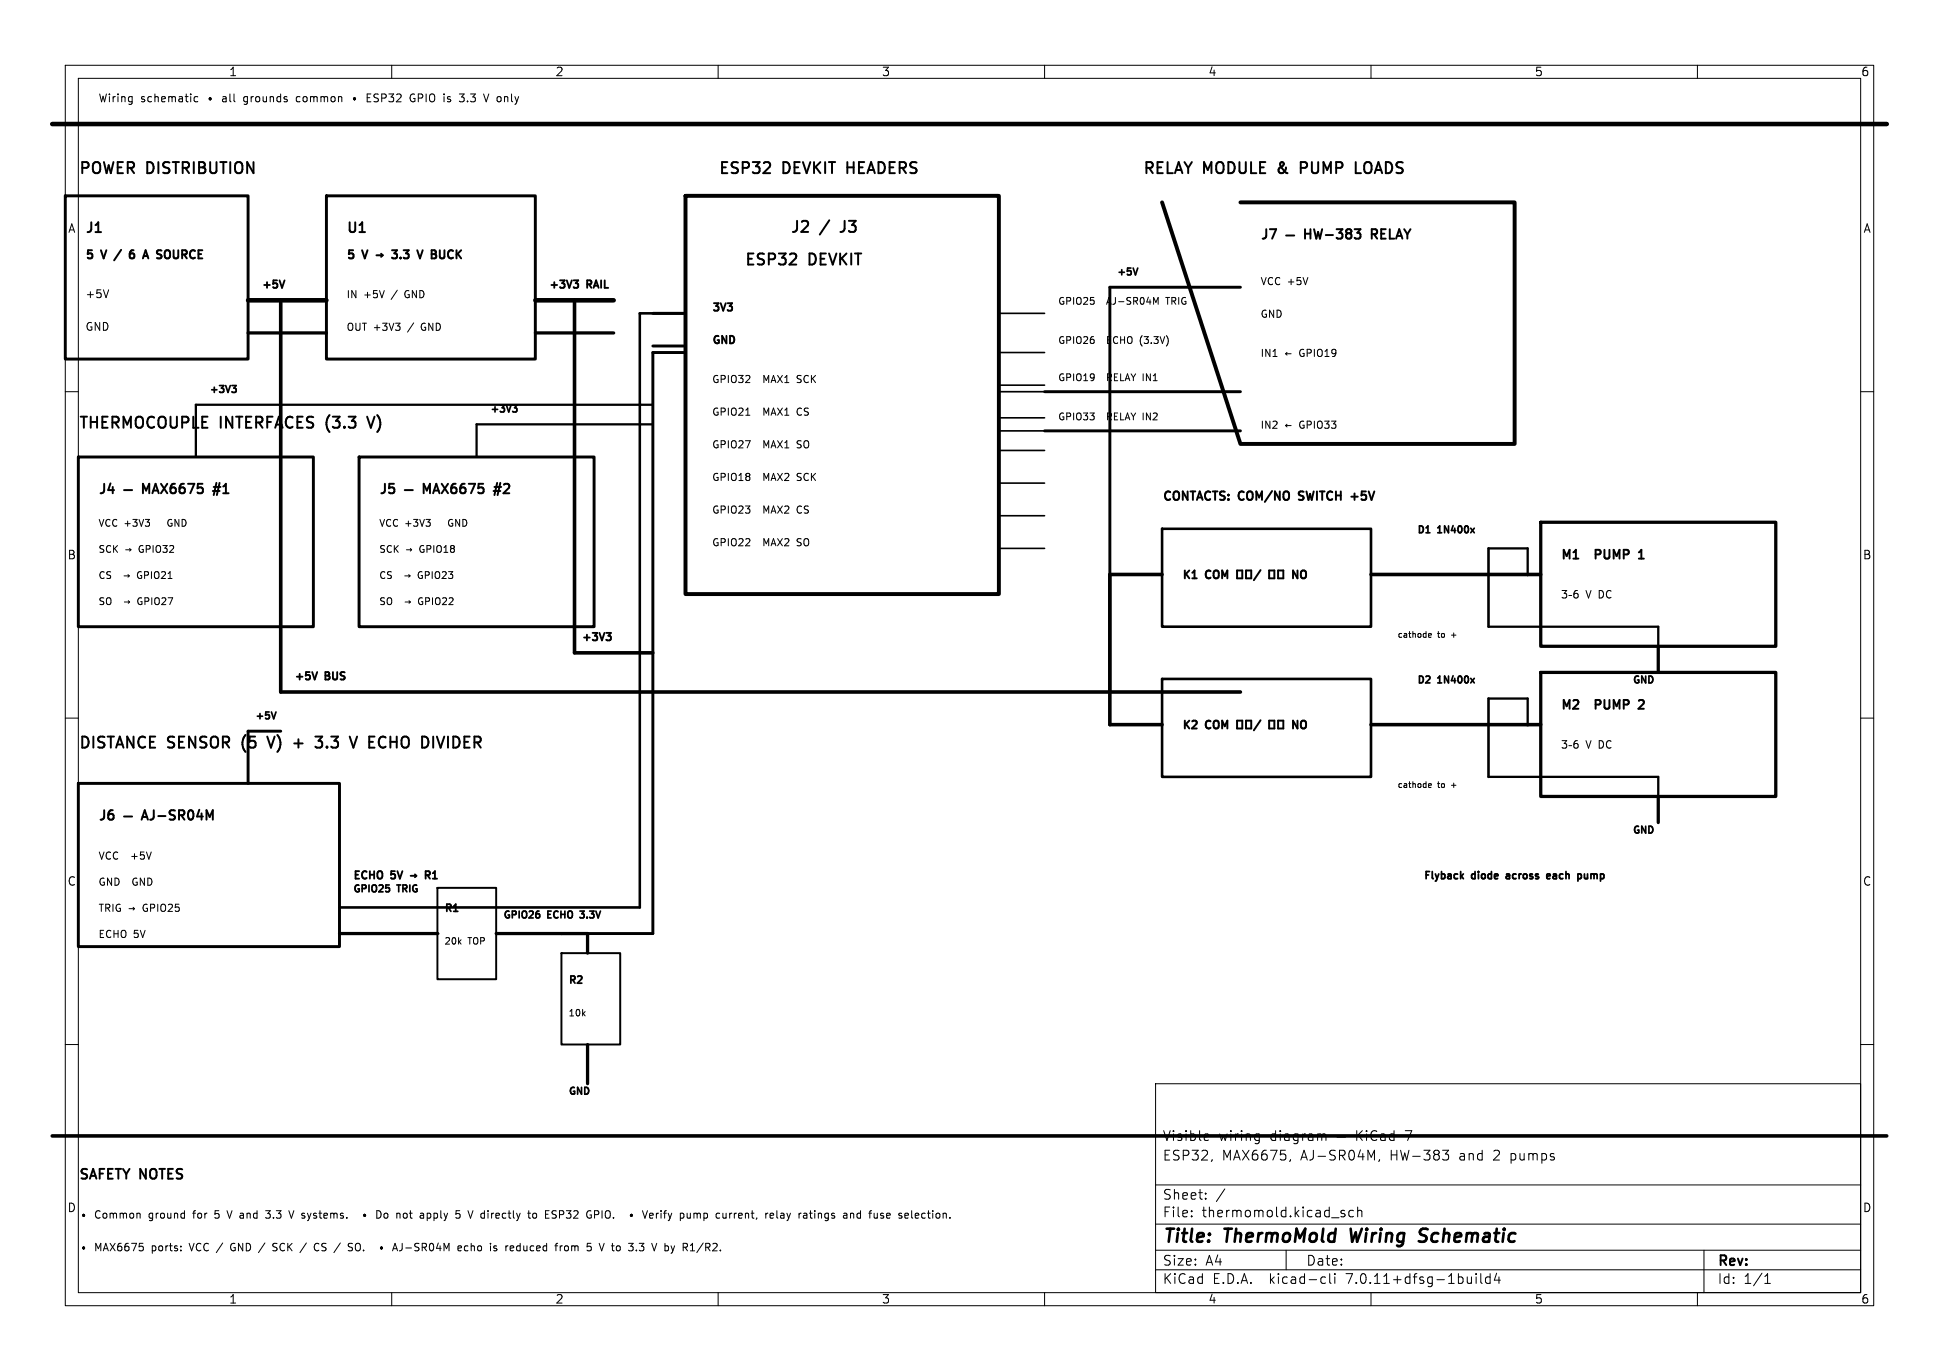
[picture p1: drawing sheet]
<svg xmlns="http://www.w3.org/2000/svg" width="297mm" height="210mm" viewBox="0 0 297 210" stroke-linecap="round" stroke-linejoin="round" font-family="sans-serif">
<g fill="none" stroke="#000" stroke-width=".15">
<path d="M10 10h277v190h-277zM12 12h273v186h-273zM20.1 14.8l.1 .1M20.2 14.8v1.1M20.2 15.5l-.1 .1M30.3 14.9l-.3-.1-.3 .2 .1 .5h.5M37.4 14.9v.6M45.8 14.8l-.3 .1-.1 .1v.5l.4 .1M54.2 15v.3M54.2 15.2l.1 .1h-.1M54.2 15h.1l-.1 .1M60 10v2"/>
<path d="M63 14.5h.5M63.3 15.1h.3v.4l-.3 .1-.3-.1M68.9 15.2l.1 .2-.1 .2M68.9 14.8l.1 .1M71.6 15.5v.1M110 10v2M160 10v2M210 10v2M260 10v2M10 60h2M16.6 44.4l-.4 1.2M177.1 46.3l.3-.7v1"/>
<path d="M178.6 45.6h.6M285 60h2M26.1 79.6a.57 .57 0 0 0-.4 .5 .57 .57 0 0 0 .4 .5M69.1 79.6a.57 .57 0 0 0-.4 .5 .57 .57 0 0 0 .4 .5M114.2 63.6h.7M218.8 97.2l.1-.2 .3 .2-.4 .1M218.8 97.5l.1 .1h.3M239.3 90.5h.7l-.4 .4 .3 .1v.5l-.1 .1-.5-.1M240.3 91.2h.4M241.6 90.5h-.3a.77 .77 0 0 0 0 1.1l.4-.1v-.4l-.2-.2h-.2l-.2 .2M245 90.5a.58 .58 0 0 1 .6 .5 .58 .58 0 0 1-.6 .6zM246.8 90.6a.54 .54 0 0 0-.8 .3 .54 .54 0 0 0 .5 .7l.3-.1"/>
<path d="M10 110h2M239.3 113.5h.7l-.4 .4 .3 .1v.5l-.1 .1-.5-.1M240.3 114.2h.4M241.6 113.5h-.3a.77 .77 0 0 0 0 1.1l.4-.1v-.4l-.2-.2h-.3l-.1 .2M245 113.5a.58 .58 0 0 1 .6 .5 .58 .58 0 0 1-.6 .6zM246.8 113.6a.54 .54 0 0 0-.8 .3 .54 .54 0 0 0 .5 .7l.3-.1M285 110h2M218.8 120.5l.1 .1h.3M218.8 120.2l.1-.2 .3 .2-.4 .1M10 160h2M285 160h2M177 166h108v32h-108z"/>
<path d="M184.7 173.7l.4 .1 .1 .3-.7 .1M185.1 174.6l-.4 .1M185.7 177.6l-.1 .2M192.5 173.7l.4 .1M192.9 174.6l-.4 .1M192.9 173.7v1.2l-.3 .3M197.7 177.6l-.2 .3M202.7 173.7l.3 .1 .1 .1v.8M204.8 174.2h1.3M207.8 173.2v1.5M208 173.8l.7 .9M208.7 173.2l-.9 .9"/>
<path d="M209.3 173.2v.1M209.3 173.7v1M210.9 173.3a.6 .6 0 0 0-.8 0 .6 .6 0 0 0-.1 .8 .56 .56 0 0 0 .2 .5 .56 .56 0 0 0 .7 0M211.3 177.6l-.1 .3M211.5 173.8h.6l.1 .9M212.2 174.1h-.5a.29 .29 0 0 0-.2 .3 .29 .29 0 0 0 .2 .3l.5-.1M213.5 173.8l-.4-.1-.3 .3v.4l.2 .2h.5M213.5 173.2v1.5M221 176.2h.9l-.5 .6a.41 .41 0 0 1 .5 .3v.3l-.2 .2-.5 .1M32.9 186.5l.2 .1M33.5 185.5h-.5l-.1 .5 .2-.1M34.8 185.5l.4 1.1 .3-1.1"/>
<path d="M35.7 190.5a.62 .62 0 0 0-.4 .5 .62 .62 0 0 0 .4 .6M40.7 185.5h.7l-.4 .4 .3 .1 .1 .4-.2 .2h-.3M42.4 190.5h-.4l-.2 .1v.3l.5 .2 .1 .3-.2 .2-.4-.1M45 185.5l-.4 1.1M46.9 190.4l-1 1.5M48.5 190.5l.3 .1M48.8 191.5l-.3 .1M49.3 191.5l.1 .1M49.4 190.5l-.1 .2 .1 .2M55.1 190.6a.39 .39 0 0 0-.4-.1 .39 .39 0 0 0-.3 .3v.4a.39 .39 0 0 0 .3 .4 .39 .39 0 0 0 .4-.2M55.7 186.1v.2M55.7 186.2l.2 .1"/>
<path d="M55.7 186.3h.2M55.8 186.1v.2M55.9 186v.3M55.9 186l-.2 .1M55.9 186l.1 .1M55.9 186.1v.2M56 186.1v.2M56 186.2l-.1 .1M56 186.3h-.1M60 198v2M62.7 185.8h.4M62.9 185.5v1"/>
<path d="M66.5 186.5l.3 .1M66.5 185.8v1.2M66.8 185.8l-.3 .1M71.2 191.5h.5M71.2 190.9h.5M71.7 185.5l.4 1.1 .3-1.1M72.2 190.9l.1-.1 .3 .1 .1 .7M72.2 190.5v1.1M77.5 190.8v.8M77.8 190.8l-.3 .3M80.2 190.8v.6l.4 .2M83.6 186h.3"/>
<path d="M84.1 185.5h-.5v1.1h.5M86.7 185.5h.8l-.4 .4h.1M86.7 186.5l.5 .1M87.6 190.9l.3-.1 .2 .2M87.6 190.8v.8M88.1 191v.6M88.4 190.8l-.3 .2M92.5 190.5l-.3 1.1M92.9 185.5a.38 .38 0 0 1 .4 0 .38 .38 0 0 1 .2 .3v.4a.38 .38 0 0 1-.2 .4 .38 .38 0 0 1-.4-.1M99.2 185.5l-.4 1.1M99.5 186.2l.5-.1v-.2l-.3-.1-.2 .2 .1 .5h.4M99.8 190.5l.4 1.1 .4-1.1"/>
<path d="M107.9 185.8h.3l.2 .3-.1 .4-.4 .1M109.6 190.5l-.4 .1M109.8 190.9l-.7 .7h.7M110 198v2M114.2 185.8v.8M114.6 185.9l-.3-.1-.1 .1M121.1 185.8l-.3 .8M122.4 185.8v.8M122.4 185.9v.2M126.8 185.8l.1 .1M126.9 185.8l-.1 1.1M126.9 186.5l-.1 .1"/>
<path d="M127.4 186.5h.4M127.8 185.9l-.3-.1-.1 .2v.2l.4 .1M133.1 185.8h.4M133.4 185.5h.1M133.9 185.8v.7l.3 .1 .2-.1M134.4 185.8v.8M139 185.8h-.2l-.2 .2 .1 .5 .3 .1M139.1 186.1l-.5 .1M143.7 185.8l-.2 .1-.1 .2v.4l.3 .1M160 198v2M177 194.5h108M177 191.5h108"/>
<path d="M177 187.5h108M177 181.5h108M182.5 186.3v.1M182.5 185.5v.1M184.7 183.6v.1M184.7 182.8v.1M187.6 182.1l-1.3 2M197 191.5v3M202.6 195.6l.4 .1M203 196.5l-.4 .1M203.7 195.1v1.3l.2 .2M204.5 195.1v.1"/>
<path d="M204.5 195.6v1M205.5 185.8l.3 .1 .2 .2v.2l-.5 .1M205.5 185.5h.5M207.3 185.5l-.4-.1-.3 .3v.4l.1 .2h.6M208 185.5a.37 .37 0 0 1 .6 .1v.8M208 184.9v1.5M210 198v2M226.1 195.1v.1M226.1 195.6v1M226.8 195.1v1.3l.2 .2M228.2 195.7l-.4-.1-.3 .3v.4l.2 .2h.5M228.2 195.1v1.5"/>
<path d="M229.2 195l-.3 1.1h.9M229.6 195.6v1M260 198v2M261 191.5v6.5M270.3 196.6h.9M270.3 195.5l.4-.4v1.5"/>
</g>
<path d="M105 48h-7v91h-46M178 81h32v15h-32zM228 84v12M178 104h32v15h-32zM228 107v12M206.9 188.2l.2 2 .6-1.4M218.4 190a.85 .85 0 0 1-1.1 .1M218.4 188.2h-.5a.49 .49 0 0 0-.4 .4 .49 .49 0 0 0 .3 .6l.6 .2" fill="none" stroke="#000" stroke-width=".4"/>
<path d="M35.5 59.1h.7l-.4 .4 .3 .1 .1 .3-.2 .2h-.3M174.3 41.1l-.4 1M78.5 62.1h.7l-.4 .4 .3 .1 .1 .3-.2 .2h-.3M42.3 109.1l-.4 1M88.8 139.6h.7l-.4 .4h.2M88.8 140.5l.5 .1" fill="none" stroke="#000" stroke-width=".26"/>
<path d="M43.6 42.9l-.4 1.2M87.9 42.9h.7l-.4 .5 .3 .1 .1 .4-.2 .2h-.4M92.9 96.9h.7l-.4 .5 .3 .1 .1 .4-.2 .2h-.4M48.6 102.9l-.4 1.2M62.9 134.2h.9" fill="none" stroke="#000" stroke-width=".29"/>
<g fill="none" stroke="#000" stroke-width=".3">
<path d="M18.6 38.3l-1.1 1.6M20.5 38.3a.49 .49 0 0 0-.6 .6v.4l.1 .2 .3 .1 .2-.1 .1-.5-.1-.1-.4-.1-.2 .2M26 38.5v.9M57.7 39.1h.9M64.7 38.3l-.4 1.3M68.1 38.3v1l-.3 .3M197 36.1h1.2M199.2 25.7h.7M199.9 24.8h-.7v1.7M199.9 35.1v1.5M199.9 35.8h.8M200.7 35.1v1.5"/>
<path d="M201.3 35.1l.3 1.5 .3-1.1 .3 1.1 .3-1.5M203.1 36h1.1M204.7 35.1h.9l-.5 .6a.39 .39 0 0 1 .5 .2v.4l-.1 .2-.6 .1-.2-.2M206.5 35.7l-.3-.2 .3-.4 .4 .1 .1 .2-.3 .3M206.5 35.7l-.3 .3v.4l.3 .2 .4-.1 .1-.2-.1-.4-.2-.2M206.5 35.7h.2M207.5 35.1h.9l-.5 .6a.39 .39 0 0 1 .5 .2v.4l-.2 .2-.5 .1-.2-.2M207.7 26.5h.8M210.5 35.9l.4 .7M210.9 35.2l-.2-.1h-.6v1.5M210.9 35.7l-.2 .2h-.6M19 75.1h1.2"/>
<path d="M21.9 75.6v-1.5l.5 1 .5-1v1.5M23.3 75.6l.5-1.5 .5 1.5M23.5 75.1h.7M24.7 74.1l.9 1.5M25.6 74.1l-.9 1.5M26.8 74.1a.57 .57 0 0 0-.7 .6v.6l.1 .2 .5 .1 .2-.2v-.5l-.1-.2h-.4l-.3 .2M28.2 74.1a.57 .57 0 0 0-.7 .6v.6l.1 .2 .4 .1 .2-.2 .1-.5-.1-.2h-.4l-.3 .2M28.8 74.1h1l-.7 1.5M31 74.1h-.7l-.1 .7 .3-.1h.4l.2 .2-.1 .5-.2 .2h-.3l-.3-.2M32.6 75.2h1M32.7 74.6h1.1M33.2 74l-.5 1.8"/>
<path d="M33.6 74l-.4 1.8M56.2 63.8l.6 1.7M62 75.1h1.2M64.9 75.6v-1.5l.5 1 .5-1v1.5M66.3 75.6l.5-1.5 .5 1.5M66.5 75.1h.7M67.7 74.1l.9 1.5M68.6 74.1l-.9 1.5M69.8 74.1a.57 .57 0 0 0-.7 .6v.6l.1 .2 .5 .1 .2-.2v-.5l-.1-.2h-.4l-.3 .2M71.2 74.1a.57 .57 0 0 0-.7 .6v.6l.1 .2 .4 .1 .2-.2 .1-.5-.1-.2h-.4l-.3 .2M71.8 74.1h1l-.7 1.5M74 74.1h-.7l-.1 .7 .3-.1h.4l.2 .2-.1 .5-.2 .2h-.3l-.3-.2"/>
<path d="M75.6 75.2h1M75.7 74.6h1.1M76.1 74l-.4 1.8M76.6 74l-.4 1.8M198.9 76.5l.5 .1M199.5 75.3h-.3l-.3 .2 .2 .3 .3 .2M207 76.1h1M207.5 75.6v1M189.5 87.4h.8v1.2h-.8zM190.9 87.4h.8v1.2h-.8zM193.1 87.3l-1 1.6M194.4 87.4h.8v1.2h-.8z"/>
<path d="M195.8 87.4h.8v1.2h-.8zM198.7 87.4v1.2l-.6-1.2v1.2M199.8 87.4a.4 .4 0 0 0-.5 .4v.4a.4 .4 0 0 0 .5 .4M244.4 84.9h.5M244.9 84.2h-.5v1.4M251 85.6h.8M251.2 84.5l.2-.3v1.4M40.9 112.8l.6 1.7M45.1 113.9h1.3M45.7 113.2v1.3M48.3 112.8h1.1l-.6 .7a.46 .46 0 0 1 .6 .3v.4l-.2 .2-.7 .1M54.7 112.8l-.6 1.7"/>
<path d="M58.7 112.8l.4 .2M59.1 114.4l-.4 .1M66.9 112.8l.6 1.7 .6-1.7M189.5 110.4h.8v1.2h-.8zM190.9 110.4h.8v1.2h-.8zM193.1 110.3l-1 1.6M194.4 110.4h.8v1.2h-.8zM195.8 110.4h.8v1.2h-.8zM198.7 110.4v1.2l-.6-1.2v1.2M199.8 110.4a.4 .4 0 0 0-.5 .4v.4a.4 .4 0 0 0 .5 .4M244.4 107.9h.5M244.9 107.2h-.5v1.4"/>
<path d="M251.1 107.3l.4-.1 .2 .1 .1 .3-.1 .2-.7 .8h.8M19 125.1h1.2M21.7 125.6l.5-1.5 .5 1.5M21.8 125.1h.7M23.6 124.1v1a.47 .47 0 0 1-.6 .5M24.2 125h1.1M26.8 124.2l-.6-.1-.2 .3 .1 .3 .6 .3v.4l-.2 .2-.5-.1M27.4 124.9h.6a.39 .39 0 0 0 .3-.4 .39 .39 0 0 0-.3-.4h-.6v1.5M27.8 124.9l.4 .7M29 124.2l.3-.1a.91 .91 0 0 1 0 1.5h-.2a.96 .96 0 0 1-.1-1.4zM30.5 124l-.3 1.1h.9M30.9 124.6v1"/>
<path d="M31.6 125.6v-1.5l.5 1 .5-1v1.5M67 136h9v14h-9zM86 146h9v14h-9z"/>
</g>
<path d="M231.1 133.9h-.3M231.1 134.2h-.2l-.2 .1 .1 .2 .3 .1M236.9 134l.2-.1h.2l.2 .1v.1l-.6 .1M236.9 134.4l.2 .2 .3-.1M242.7 133.9v.6l.3 .1 .2-.1M243.2 133.9v.7" fill="none" stroke="#000" stroke-width=".28"/>
<path d="M105 30h48v61h-48zM178 31l12 37h42v-37h-42" fill="none" stroke="#000" stroke-width=".6"/>
<path d="M38 51h12M82 51h12M236 80h36v19h-36zM254 99v4M236 103h36v19h-36zM254 122v4M52 143h15M76 143h14v3M90 160v6" fill="none" stroke="#000" stroke-width=".5"/>
<path d="M10 30h28v25h-28zM50 30h32v25h-32zM100 53h5M100 48h5M105 54h-5v89h-14M160 60h30M190 44h-20v62M12 70h36v26h-36zM55 70h36v26h-36zM160 66h30M43 112h-5v8M12 120h40v25h-40z" fill="none" stroke="#000" stroke-width=".45"/>
<path d="M43 46v60h147M88 46v54h12M178 88h-8v23h8M210 88h26M210 111h26M8 174h281" fill="none" stroke="#000" stroke-width=".55"/>
<path d="M8 19h281M38 46h12M82 46h12" fill="none" stroke="#000" stroke-width=".7"/>
<path d="M153 60h7M153 48h7M153 54h7M153 59h7M153 69h7M153 66h7M153 74h7M153 79h7M153 64h7M153 84h7" fill="none" stroke="#000" stroke-width=".25"/>
<path d="M100 65h-27v5M100 62h-70v8M228 84h6v4M228 96h26v3M228 107h6v4M228 119h26v3" fill="none" stroke="#000" stroke-width=".35"/>
<circle cx="67" cy="143" r=".17" fill="#000"/>
<g font-size="2.8">
<text x="178" y="190.9">Title:</text>
<text x="187.7" y="190.9">ThermoMold</text>
<text x="207.7" y="190.9">Wiring</text>
<text x="219.1" y="190.9">Schematic</text>
</g>
<g font-size="2.4">
<text x="12" y="26.8">POWER DISTRIBUTION</text>
<text x="110" y="26.8">ESP32</text>
<text x="120" y="26.8">DEVKIT</text>
<text x="130.3" y="26.8">HEADERS</text>
<text x="175" y="26.8">RELAY MODULE</text>
<text x="196.4" y="26.8">&amp;</text>
<text x="200.3" y="26.8">PUMP</text>
<text x="209.3" y="26.8">LOADS</text>
<text x="121" y="35.7">J2</text>
<text x="125.8" y="35.7">/</text>
<text x="129.4" y="35.7">J3</text>
<text x="114" y="40.7">ESP32</text>
<text x="124" y="40.7">DEVKIT</text>
<text x="12" y="65.7">THERMOCOUPLE INTERFACES (3.3</text>
<text x="57.6" y="65.7">V)</text>
<text x="12" y="114.8">DISTANCE SENSOR</text>
<text x="37.6" y="114.8">(5</text>
<text x="42.3" y="114.8">V)</text>
<text x="46.7" y="114.8">+</text>
<text x="50.7" y="114.8">3.3</text>
<text x="56.6" y="114.8">V</text>
<text x="59.9" y="114.8">ECHO</text>
<text x="68.5" y="114.8">DIVIDER</text>
</g>
<g font-size="2.1">
<text x="13" y="35.7">J1</text>
<text x="53" y="35.7">U1</text>
<text x="178" y="178">ESP32,</text>
<text x="178" y="175">Visible</text>
<text x="186.7" y="175">wiring</text>
<text x="187.2" y="178">MAX6675,</text>
<text x="194.6" y="175">diagram</text>
<text x="199.3" y="178">AJ-SR04M,</text>
<text x="213.1" y="178">HW-383</text>
<text x="215.7" y="175">7</text>
<text x="223.8" y="178">and</text>
<text x="229.2" y="178">2</text>
<text x="231.9" y="178">pumps</text>
<text x="12" y="180.7">SAFETY NOTES</text>
<text x="178" y="184">Sheet:</text>
<text x="178" y="186.7">File:</text>
<text x="184.1" y="186.7">thermomold.kicad_sch</text>
<text x="178" y="196.9">KiCad</text>
<text x="178" y="194.1">Size:</text>
<text x="184.7" y="194.1">A4</text>
<text x="185.7" y="196.9">E.D.A.</text>
<text x="194.6" y="196.9">kicad-cli</text>
<text x="200" y="194.1">Date:</text>
<text x="206.5" y="196.9">7.0.11+dfsg-1build4</text>
<text x="263" y="194.3">Rev:</text>
<text x="263" y="196.9">Id:</text>
<text x="267.1" y="196.9">1/1</text>
</g>
<g font-size="2">
<text x="193" y="36.7">J7</text>
<text x="211.4" y="36.7">RELAY</text>
<text x="15" y="75.7">J4</text>
<text x="34.1" y="75.7">#1</text>
<text x="58" y="75.7">J5</text>
<text x="77.1" y="75.7">#2</text>
<text x="15" y="125.8">J6</text>
</g>
<g font-size="1.9">
<text x="239" y="85.7">M1</text>
<text x="245.1" y="85.7">PUMP</text>
<text x="239" y="108.8">M2</text>
<text x="245.1" y="108.8">PUMP</text>
</g>
<g font-size="1.8">
<text x="35" y="11.9">1</text>
<text x="85" y="11.9">2</text>
<text x="135" y="11.9">3</text>
<text x="185" y="11.9">4</text>
<text x="235" y="11.9">5</text>
<text x="285" y="11.9">6</text>
<text x="10.3" y="35.9">A</text>
<text x="285.3" y="35.9">A</text>
<text x="178" y="76.7">CONTACTS: COM/NO</text>
<text x="199.8" y="76.7">SWITCH</text>
<text x="208.4" y="76.7">+5V</text>
<text x="10.3" y="85.9">B</text>
<text x="285.3" y="85.9">B</text>
<text x="10.3" y="135.9">C</text>
<text x="285.3" y="135.9">C</text>
<text x="10.3" y="185.9">D</text>
<text x="285.3" y="185.9">D</text>
<text x="35" y="199.9">1</text>
<text x="85" y="199.9">2</text>
<text x="135" y="199.9">3</text>
<text x="185" y="199.9">4</text>
<text x="235" y="199.9">5</text>
<text x="285" y="199.9">6</text>
</g>
<g font-size="1.7">
<text x="15" y="15.8">Wiring</text>
<text x="21.6" y="15.8">schematic</text>
<text x="31.8" y="15.8">þÿ &quot;all</text>
<text x="37.9" y="15.8">grounds</text>
<text x="46.1" y="15.8">common</text>
<text x="54.8" y="15.8">þÿ &quot;ESP32</text>
<text x="64.2" y="15.8">GPIO</text>
<text x="69.6" y="15.8">is</text>
<text x="72.3" y="15.8">3.3</text>
<text x="76.2" y="15.8">V only</text>
<text x="13" y="39.7">5</text>
<text x="15.8" y="39.7">V</text>
<text x="21.4" y="39.7">6</text>
<text x="24.2" y="39.7">A</text>
<text x="26.8" y="39.7">SOURCE</text>
<text x="53" y="39.7">5</text>
<text x="55.8" y="39.7">V</text>
<text x="58.5" y="39.7">þÿ!’3.3</text>
<text x="66.2" y="39.7">V</text>
<text x="68.9" y="39.7">BUCK</text>
<text x="13" y="45.7">+5V</text>
<text x="13" y="50.7">GND</text>
<text x="181" y="88.7">K1</text>
<text x="184.9" y="88.7">COM</text>
<text x="200.2" y="88.7">NO</text>
<text x="181" y="111.8">K2</text>
<text x="184.9" y="111.8">COM</text>
<text x="200.2" y="111.8">NO</text>
</g>
<g font-size="1.6">
<text x="40" y="44.3">+5V</text>
<text x="84" y="44.3">+3V3</text>
<text x="90.1" y="44.3">RAIL</text>
<text x="109" y="47.7">3V3</text>
<text x="109" y="52.7">GND</text>
<text x="243" y="91.7">V</text>
<text x="89" y="98.3">+3V3</text>
<text x="45" y="104.2">+5V</text>
<text x="50" y="104.2">BUS</text>
<text x="243" y="114.8">V</text>
<text x="54" y="134.8">ECHO</text>
<text x="60.1" y="134.8">5V</text>
<text x="63.7" y="134.8">þÿ!’R1</text>
<text x="12" y="191.8">þÿ &quot;MAX6675</text>
<text x="12" y="186.8">þÿ &quot;Common</text>
<text x="23" y="186.8">ground</text>
<text x="23.4" y="191.8">ports:</text>
<text x="29.4" y="191.8">VCC /</text>
<text x="30" y="186.8">for</text>
<text x="33.5" y="186.8">5</text>
<text x="35.7" y="186.8">V and</text>
<text x="36.1" y="191.8">GND /</text>
<text x="42" y="186.8">3.3</text>
<text x="43.1" y="191.8">SCK</text>
<text x="45.9" y="186.8">V systems.</text>
<text x="47.6" y="191.8">/</text>
<text x="49.9" y="191.8">CS</text>
<text x="53.2" y="191.8">/</text>
<text x="55.5" y="191.8">SO.</text>
<text x="57.5" y="186.8">þÿ &quot;Do</text>
<text x="60.6" y="191.8">þÿ &quot;AJ-SR04M</text>
<text x="63.4" y="186.8">not</text>
<text x="67.2" y="186.8">apply</text>
<text x="72.9" y="186.8">5</text>
<text x="73.2" y="191.8">echo</text>
<text x="75.1" y="186.8">V directly</text>
<text x="78.4" y="191.8">is</text>
<text x="81" y="191.8">reduced</text>
<text x="84.7" y="186.8">to</text>
<text x="87.5" y="186.8">ESP32</text>
<text x="88.9" y="191.8">from</text>
<text x="93.9" y="191.8">5</text>
<text x="94.1" y="186.8">GPIO.</text>
<text x="96.1" y="191.8">V to</text>
<text x="100.9" y="186.8">þÿ &quot;Verify</text>
<text x="101" y="191.8">3.3</text>
<text x="104.8" y="191.8">V by</text>
<text x="109.3" y="186.8">pump</text>
<text x="110" y="191.8">R1/R2.</text>
<text x="115" y="186.8">current,</text>
<text x="122.8" y="186.8">relay</text>
<text x="128.2" y="186.8">ratings</text>
<text x="135.2" y="186.8">and</text>
<text x="139.4" y="186.8">fuse</text>
<text x="144.2" y="186.8">selection.</text>
</g>
<g font-size="1.5">
<text x="53" y="45.7">IN</text>
<text x="55.8" y="45.7">+5V</text>
<text x="60.2" y="45.7">/</text>
<text x="62.4" y="45.7">GND</text>
<text x="162" y="46.7">GPIO25</text>
<text x="169.8" y="46.7">AJ-SR04M</text>
<text x="171" y="42.3">+5V</text>
<text x="179.1" y="46.7">TRIG</text>
<text x="193" y="43.7">VCC +5V</text>
<text x="53" y="50.7">OUT +3V3</text>
<text x="62.7" y="50.7">/</text>
<text x="64.9" y="50.7">GND</text>
<text x="162" y="52.7">GPIO26</text>
<text x="169.8" y="52.7">ECHO (3.3V)</text>
<text x="193" y="48.7">GND</text>
<text x="109" y="58.7">GPIO32</text>
<text x="117.1" y="58.7">MAX1</text>
<text x="122.5" y="58.7">SCK</text>
<text x="162" y="58.4">GPIO19</text>
<text x="169.8" y="58.4">RELAY IN1</text>
<text x="193" y="54.7">IN1</text>
<text x="196.8" y="54.7">þÿ!•GPIO19</text>
<text x="32" y="60.3">+3V3</text>
<text x="75" y="63.3">+3V3</text>
<text x="109" y="63.7">GPIO21</text>
<text x="117.1" y="63.7">MAX1</text>
<text x="122.5" y="63.7">CS</text>
<text x="162" y="64.4">GPIO33</text>
<text x="169.8" y="64.4">RELAY IN2</text>
<text x="193" y="65.7">IN2</text>
<text x="196.8" y="65.7">þÿ!•GPIO33</text>
<text x="109" y="68.7">GPIO27</text>
<text x="117.1" y="68.7">MAX1</text>
<text x="122.5" y="68.7">SO</text>
<text x="109" y="73.7">GPIO18</text>
<text x="117.1" y="73.7">MAX2</text>
<text x="122.5" y="73.7">SCK</text>
<text x="15" y="80.7">VCC +3V3</text>
<text x="26.4" y="80.7">GND</text>
<text x="58" y="80.7">VCC +3V3</text>
<text x="69.4" y="80.7">GND</text>
<text x="109" y="83.7">GPIO22</text>
<text x="109" y="78.7">GPIO23</text>
<text x="117.1" y="83.7">MAX2</text>
<text x="117.1" y="78.7">MAX2</text>
<text x="122.5" y="83.7">SO</text>
<text x="122.5" y="78.7">CS</text>
<text x="217" y="81.7">D1</text>
<text x="220.4" y="81.7">1N400x</text>
<text x="15" y="88.7">CS</text>
<text x="15" y="84.7">SCK</text>
<text x="19.1" y="88.7">þÿ!’GPIO21</text>
<text x="19.1" y="84.7">þÿ!’GPIO32</text>
<text x="58" y="88.7">CS</text>
<text x="58" y="84.7">SCK</text>
<text x="62.1" y="88.7">þÿ!’GPIO23</text>
<text x="62.1" y="84.7">þÿ!’GPIO18</text>
<text x="15" y="92.7">SO</text>
<text x="19.2" y="92.7">þÿ!’GPIO27</text>
<text x="58" y="92.7">SO</text>
<text x="62.2" y="92.7">þÿ!’GPIO22</text>
<text x="217" y="104.8">D2</text>
<text x="220.4" y="104.8">1N400x</text>
<text x="250" y="104.8">GND</text>
<text x="39" y="110.2">+5V</text>
<text x="15" y="131.8">VCC</text>
<text x="20.3" y="131.8">+5V</text>
<text x="250" y="127.8">GND</text>
<text x="15" y="135.8">GND</text>
<text x="20.5" y="135.8">GND</text>
<text x="54" y="136.8">GPIO25</text>
<text x="61.1" y="136.8">TRIG</text>
<text x="218" y="134.8">Flyback</text>
<text x="225.6" y="134.8">diode</text>
<text x="231.5" y="134.8">across</text>
<text x="238.4" y="134.8">each</text>
<text x="243.7" y="134.8">pump</text>
<text x="15" y="143.8">ECHO 5V</text>
<text x="15" y="139.8">TRIG þÿ!’GPIO25</text>
<text x="68" y="139.8">R1</text>
<text x="77" y="140.8">GPIO26</text>
<text x="84.1" y="140.8">ECHO</text>
<text x="89.7" y="140.8">3.3V</text>
<text x="87" y="150.8">R2</text>
<text x="87" y="167.7">GND</text>
</g>
<g font-size="1.4">
<text x="68" y="144.8">20k</text>
<text x="71.7" y="144.8">TOP</text>
<text x="87" y="155.8">10k</text>
</g>
<g font-size="1.3">
<text x="214" y="97.8">cathode</text>
<text x="220.3" y="97.8">to</text>
<text x="222.6" y="97.8">+</text>
<text x="214" y="120.8">cathode</text>
<text x="220.3" y="120.8">to</text>
<text x="222.6" y="120.8">+</text>
</g>
</svg>
